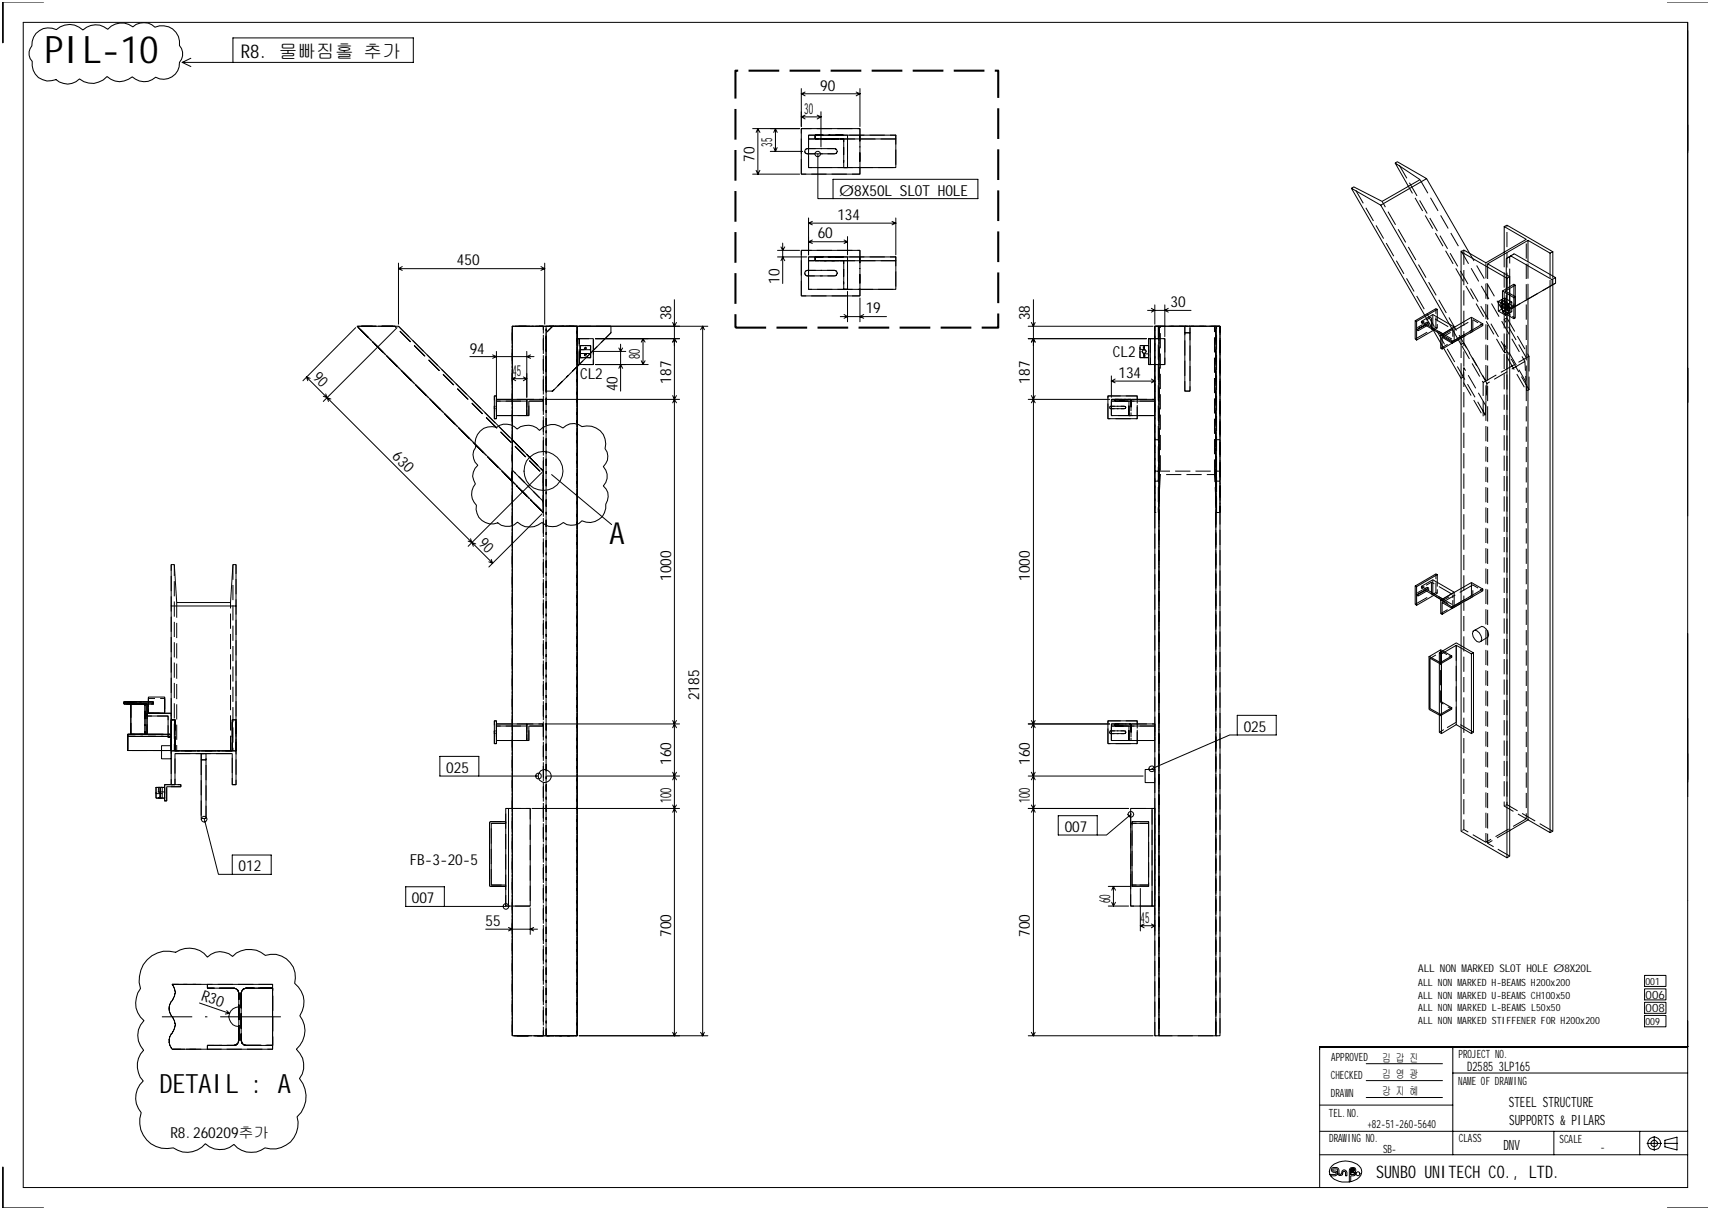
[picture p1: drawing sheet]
<svg xmlns="http://www.w3.org/2000/svg" width="420mm" height="297mm" viewBox="0 0 420 297" stroke-linecap="round" stroke-linejoin="round" font-family="sans-serif">
<g fill="none" stroke="#000" stroke-width=".25">
<path d="M.6 .5h10.1M.7 .5v10M8.8 8.2a4.1 4.1 0 0 1 5-.9 4.7 4.7 0 0 1 6.6 .1 4.5 4.5 0 0 1 6-.2 4.5 4.5 0 0 1 6.2-.6 4 4 0 0 1 5.4 .1 4.3 4.3 0 0 1 6.1 4.5 3.1 3.1 0 0 1 0 4.1 3.9 3.9 0 0 1-5.9 3.7 4.2 4.2 0 0 1-5.7-.1 4.5 4.5 0 0 1-6.2-.1 4.8 4.8 0 0 1-6.8 .6 4.1 4.1 0 0 1-5.8 .1 4.2 4.2 0 0 1-5.8-4.4 2.79 2.79 0 0 1-.1-3.8l.1-1.2 .3-1zM44.7 15.3h56.8v-6h-44.3v6M44.7 15.3l2.2 1M46.9 14.3l-2.2 1M409.3 .5h10M414.3 5.5h-408.6v286h408.6v-115.1M414.3 5.5v121.2M414.3 5.5v190.1M414.3 7.5v30M184.8 31.6h11.5"/>
<path d="M186 31.6l-.4 .9M186 31.6l.6 .9M186 31.6v11.1M189.1 37.2h8M189.9 36.2l.5 1M190.4 31.6l-.5 .9M190.4 31.6l.4 .9M190.4 31.6v5.6M190.8 36.2l-.4 1M196.7 21.7v9.4M196.7 23l.9 .5M196.7 23h14.4"/>
<path d="M196.7 28.7l.9 .5M196.7 28.7h4.8M197.6 22.6l-.9 .4M197.6 28.3l-.9 .4M198.5 34.1v-.9h21.4v7.9h-21.4v-7h21.4M198.5 36.5a.68 .68 0 0 0-.9 .6 .68 .68 0 0 0 .9 .7M200.6 28.3l.9 .4M200.8 37.8v11h3.7M201.5 27.4v8.7M201.5 28.7l-.9 .5M210.2 22.6l.9 .4M211.1 33.2v-1.6h-14.4v11.1h14.4v-1.6"/>
<path d="M211.1 21.7v9.4M211.1 23l-.9 .5M184.8 42.7h11.5M185.6 41.8l.4 .9M186.6 41.8l-.6 .9M192.1 59.7v9.9M198.5 54.8l.9 .4M198.5 54.8h21.4M198.5 53.5v9.1M198.5 59.3l.9 .5M198.5 59.3h9.6M199.4 54.3l-.9 .5"/>
<path d="M199.4 58.9l-.9 .4M204.5 44h35.6v4.8h-35.6zM207.2 58.9l.9 .4M208.1 58.1v4.5M208.1 59.3l-.9 .5M219 54.3l.9 .5M219.9 53.5v9.1M219.9 54.8l-.9 .4M331.8 46.2l7.2 4.2M342.5 40l6.1 4.1-9.3 5.3-7-3.5-.5 .3 26.9 46.7v111.1l11.2 6.6M350.2 43.8l-7.2-4.1-.5 .3 3.2 5.7M369.3 55.6l5.4 3.1-9.9 5.8-5.4-3.1-.7 .4"/>
<path d="M375.1 59l-9.9 5.8 5.4 3.1v142.2l-.7 .5v-142.3l.7-.4M97.8 65.9l1 .5M97.8 65.9h35.9M97.8 64.6v15M98.8 65.4l-1 .5M132.8 65.4l.9 .5M133.7 64.6v15M133.7 65.9l-.9 .5M165.1 79.2l.5 .9 .5-.9M165.6 73.6v180.6M190.9 61.5h5.4M190.9 63.1h7.2"/>
<path d="M191.7 60.6l.4 .9 .5-.9M191.7 64l.4-.9 .5 .9M198.5 64v-.9h21.4v7.9h-21.4v-7h21.4M198.5 66.4a.71 .71 0 0 0-.9 .6 .71 .71 0 0 0 .9 .7M206.3 77.7h11.3M207.2 77.2l.9 .5-.9 .4M208.1 71.5v7.5M211.1 63.1v-1.6h-14.4v11.1h14.4v-1.6M211.1 73.1v5.9M212 77.2l-.9 .5 .9 .4M253.2 79.2l.5 .9 .4-.9M253.7 73.6v180.6"/>
<path d="M281.7 76.2h10.7M282.6 75.7l.9 .5-.9 .4M283.5 74.8v4.8M286 74.8v7.8M286.8 75.7l-.8 .5 .8 .4M347.4 78.7v4.5l.4 .3 4.2-2.5M347.8 78.9v4.6M348.9 78.9l2.8-1.7 5.3 3.1-2.8 1.6-5.3-3v.3l5 2.9M349.8 79.7l-1.5 .9-.3 .4 .1 .2 2.1-1.2M349.9 79.8l-2 1.1M350.3 79.1h.1M352.8 75.9l-5 3-.4-.2 5.1-2.9 .3 .1v2"/>
<path d="M360.8 62.2l-10.6-18.4-11.2 6.6 19.7 34.2v-22.8l11.2 6.5M364 79.5v.4l-7.5 4.3-2.5-1.4v2.9M367.8 74v2.4l1.8 1M368.6 74.8h.2v.5l-.2-.2zM368.8 71.4l2.8 1.7 .4-.3v-2.8l-.4-.2-2.8 1.6v5.2l2.8 1.6v-5.1M369.3 61.9v-6.3l.6-.3 11.3 6.5v6M369.6 75l-1.8-1 .8-.4 1.8 1v.8l-.4 .5 .1 .3h.3l-.4-.2M370.9 62.8l-1.1 .7v3.9M371.1 74.2l-1.8-1.1-.7 .5 1.8 1 .7-.4v2.3l-.7 .5v-.8v.8l-.8 .4v-2.4l.8-.4v.7h.2l.1 .3-.1 .3-.2 .3-.4-.3M372 70l-2.5 1.4 2.5 1.4v5.3l-.4 .1M375.1 73.4v127.8l5.4 3.2M380.5 62.1l-5.4-3.1v5.3"/>
<path d="M381 68.7l.9-.6-10.2-5.8-.8 .5 10.1 5.9v1.2M381.2 61.8l-.7 .3v5.3M381.2 69.8v134.2l-.7 .4v-134.1M381.9 68.1v1.4l-11 6.4-.3-.2M75.2 92.5l.4 1M75.2 92.5l.9 .4M75.2 92.5l45.7 45.8M79.4 97.3l1.8 .6M80 96.7l.6 1.8M87.3 80.4l-12.9 13.1M87.7 80.1h10.1l28 27.8v-27.8h15.9v174.1h-15.9v-136.1zM97.5 80.4l-18.1 18.1"/>
<path d="M115.3 87.5h15.8M120.9 87.1l1 .4-1 .5M121.4 97.2h.5v5.6h-.5zM121.9 98h7.4M121.9 98.5h7.4M121.9 86.3v11.2M125.8 91.7v2.9M125.8 93l.8 .5M125.8 93h3.5M126.6 92.5l-.8 .5M128.5 92.5l.8 .5M129.3 86.3v11.2"/>
<path d="M129.3 93l-.8 .5M129.3 98h4v.5h-3.5v3.5h-.5zM130.2 87.1l-.9 .4 .9 .5M133.8 98h33M141.7 83.1h4v6.4h-4zM141.7 80.1h8.3v1.6l-8.3 8.3M142.4 84.8h2.6v3h-2.6zM143.5 85.3h.4v.4h-.4zM145.4 86.3h8.2M146.2 89.5h12.9M151.9 85.4l.4 .9 .6-.9M151.9 90.4l.4-.9 .6 .9"/>
<path d="M152.3 84.5v11.5M157.4 88.6l.5 .9M157.9 83.1l-.5 .9M157.9 83.1l.5 .9M157.9 83.1v6.4M158.4 88.6l-.5 .9M165.1 84l.5-.9 .5 .9M165.1 97.1l.5 .9M165.6 98l-.5 .9M165.6 98l.5 .9M166.1 97.1l-.5 .9M166.8 83.1h-20.6"/>
<path d="M172.5 80.1l-.5 .8M172.5 80.1l.4 .8M172.5 80.1v174.1M173.8 80.1h-31.6M252.4 80.1h30.7M252.4 83.1h29.1M252.4 98h20M253.2 84l.5-.9 .4 .9M253.2 97.1l.5 .9M253.7 98l-.5 .9M253.7 98l.4 .9M254.1 97.1l-.4 .9"/>
<path d="M272.8 92.3v5.2M272.8 98.5v-.5h10.7v4h-10.7v-3.5h10.7M272.8 93.5l1 .5M272.8 93.5h10.7M272.8 99.7l-.4 .3 .1 .2 .3 .1M273.8 93l-1 .5M279.2 98v-.8h-7.2v5.6h7.2v-.8M280.9 85.8v-1h1.1v3h-1.1v-1M280.9 85.8l.3 .1 .2 .4-.5 .5M280.9 85.8v-1h-1v3h1v-1M280.9 85.8l-.4 .1-.1 .4 .5 .5M282.4 83.1v6.4h3.6v-6.4h-4v6.4h.4"/>
<path d="M282.6 93l.9 .5M283.5 92.3v5.2M283.5 93.5l-.9 .5M283.5 80.1h1v174.1h-1zM284.5 80.1h6.4M290.9 81.7v-1.6h1.2v1.6h-1.2v14.3h1.2v-14.3M292.1 80.1h6.4M298.5 80.1h1v174.1h-1zM353.7 82.3l2.8 1.6v.3l-2.5 1.5-.3-.2v-3.2l7.5-4.4 2.8 1.6-7.5 4.4M117.9 105.8a4.1 4.1 0 0 1 4.1-.9 3.7 3.7 0 0 1 4.9 .4 4 4 0 0 1 5.6 .4 4.2 4.2 0 0 1 5.7-.6 3.4 3.4 0 0 1 4.7-.4 4.4 4.4 0 0 1 5.6 5.4 3.2 3.2 0 0 1-.4 4.4 3.4 3.4 0 0 1 0 4.8 3.2 3.2 0 0 1 .6 4.5 4.1 4.1 0 0 1-5.8 4 3.4 3.4 0 0 1-4.6 .5 3.9 3.9 0 0 1-5.3 0 4.5 4.5 0 0 1-6-.1 3.4 3.4 0 0 1-4.8 .1 3.9 3.9 0 0 1-5.2-4.3 3.8 3.8 0 0 1-.3-5.2 3.3 3.3 0 0 1 .6-4.6 3.3 3.3 0 0 1-.5-4.4 4.1 4.1 0 0 1 1.1-4zM121.9 102h7.4M133 116l-18.1 18.1"/>
<path d="M135.4 116.5l14.7 12.3M114.9 132.8l1.9 .7M115.5 132.2l.7 1.9M120 137.9l.9 .4M120.6 137.3l.3 1M133 126.1l-13 13.1M42 148.7v28M57.9 148.7h-15.9v-10.1h.8l.6 9.3h13.2l.6-9.3h.7v38.1M347.4 143.8v4.5l.4 .3 4.2-2.5M347.8 144v4.6M348.9 143.9l2.8-1.6 5.3 3.1-2.8 1.7-5.3-3.2v.4l5 2.9M349.8 144.9l-1.5 .8-.3 .4 .1 .2 2.1-1.2"/>
<path d="M349.9 144.9l-2 1.1M350.3 144.2h.1M352.8 141l-5 3-.4-.2 5.1-2.9 .3 .1v2M353.7 147.3l2.8 1.7v.3l-2.5 1.5-.3-.2v-3.3l7.5-4.3 2.8 1.6-7.5 4.4M357.5 158.4l3.7 2.1M361.6 154.9l.5-.2a2.14 2.14 0 0 1 1.5 2.7l-.4 .2a2.14 2.14 0 0 1-1.6-2.7zM362.1 154.7l1.7-1a2.11 2.11 0 0 1 1.5 2.7l-1.7 1M364 144.6v.4l-7.5 4.3-2.5-1.4v2.9M414.3 155.5v36.4M30.4 172.3h7.2v.5h-7.2zM32.1 172.8v7.4h4v-7.4M36.1 175.1h5.9v5.1"/>
<path d="M36.1 175.8h5.2v4.4M36.4 171.1h4v4h-4zM42 176.7h1v7.6h14v-7.6h.9v15.9h-.9v-7.6h-14v7.6h-1zM121.4 176.9h.5v5.6h-.5zM121.9 177.7h7.4M121.9 178.2h7.4M129.3 177.7h4v.5h-3.5v3.6h-.5zM133.8 177.7h33M165.1 176.9l.5 .8M165.6 177.7l-.5 .9M165.6 177.7l.5 .9M166.1 176.9l-.5 .8"/>
<path d="M253.2 176.9l.5 .8M253.7 177.7l-.5 .9M253.7 177.7l.4 .9M254.1 176.9l-.4 .8M272.4 177.7h-20M272.8 178.2v-.5h10.7v4.1h-10.7v-3.6h10.7M272.8 179.4l-.3 .1-.1 .2 .1 .3 .3 .1M279.2 177.7v-.8h-7.2v5.6h7.2v-.7M303.7 175.6h9.6v4.8h-9.6zM350.8 161.2l2.8 1.4 2.8-1.6-2.7-1.5-2.9 1.7v12.9l2.8 1.6M353.3 160.3l4.2-2.5 4.2 2.5v19.4l-.5 .4M353.9 160.5l-.6-.2v19.4l.6 .4"/>
<path d="M353.9 162.8v9.3l.1 .3 2.4 1.3-2.8 1.6-2.5-1.4v-12.3l2.5 1.4M356.4 173.7v.4l-2.8 1.6v-.4M356.4 161v.4l-2.8 1.6v-.4M361.7 160.3l-.5 .2v19.6l-3.7-2.2v-19.5l-3.6 2.1v19.6l3.6-2.2M31.4 180.2h10.6v4h-10.6zM38.3 193.3h1v2.6h-1zM39.4 193.3h1v2.6h-1zM39.7 183h2.3v3.3h-2.3zM40.4 192.6h4v.5h-3.5v3.5h-.5zM49.4 185v1.5M50.6 185v1.5h-1.2v14.4h1.2v-14.4M117.5 190.5v-4.8h-9.5v4.8h24.2"/>
<path d="M121.9 181.8h7.4M124.8 198.4v24h5.4v-24h-6v24h.6M130.6 198.4h36.2M134.2 190.5h32.6M165.1 189.6l.5 .9M165.1 197.6l.5 .8M165.6 198.4l-.5 1M165.6 198.4l.5 1M165.6 190.5l-.5 .9M165.6 190.5l.5 .9M166.1 189.6l-.5 .9M166.1 197.6l-.5 .8"/>
<path d="M252.4 190.5h28.2M253.2 197.6l.5 .8M253.2 189.6l.5 .9M253.7 198.4l-.5 1M253.7 198.4l.4 1M253.7 190.5l-.5 .9M253.7 190.5l.4 .9M254.1 197.6l-.4 .8M254.1 189.6l-.4 .9M277.1 198.4h-24.7M277.7 199.9l-6.1 5.1h-2.2M281.1 188.9h2.4v3.2h-2.4z"/>
<path d="M282.8 198.4v24h-5.2v-24h5.9v24h-.7M303.7 180.4h-1.8l-19.2 8.3M50.2 201.1l3.4 13.5h3.4M57 209.9h9.6v4.7h-9.6zM120.3 201.8l3.9-.1v.4h-3.6v.2v14.9h3.6v.4h-3.7l-.3-.3zM259.8 200.2h9.6v4.8h-9.6zM272.1 217.6h5.4M273.3 217.6l-.4 .9M273.3 217.6l.5 .9M273.3 217.6v4.8M277.9 217.2h4.1v.4h-4.1zM277.9 201.7h4.1v.4h-4.1z"/>
<path d="M277.9 202.1v15.1M279.9 218.1v10.4M282 202.1v15.1M375.1 201.2l-4.5 2.7M36.1 235.6a7 7 0 0 1 7-1.8 5.7 5.7 0 0 1 7.8 1.1 4.4 4.4 0 0 1 6.2-.1 5.8 5.8 0 0 1 8-.3 5.6 5.6 0 0 1 7.2 6.9 5.8 5.8 0 0 1 1.3 7.9 5.9 5.9 0 0 1-.8 8.2 5.4 5.4 0 0 1 .7 7.2 6.8 6.8 0 0 1-.6 9.4 6.2 6.2 0 0 1-7.8 7.7 5.7 5.7 0 0 1-7.7-.9 5.2 5.2 0 0 1-7-.2 5.8 5.8 0 0 1-7.9 1.1 6.6 6.6 0 0 1-7.8-8.7 5.5 5.5 0 0 1 .5-7.8 5.5 5.5 0 0 1 .1-7.5 5.2 5.2 0 0 1 0-7.3 5.6 5.6 0 0 1-.8-7.9 7.3 7.3 0 0 1 1.6-7zM109.1 222.5v-4.8h-9.5v4.8h24.6M119.2 228.1h12.7M124.8 227.7l1 .4-1 .4M125.8 226.8v2.6M130.2 222.8v6.6M131 227.7l-.8 .4 .8 .4M272.1 222.4h5"/>
<path d="M272.9 221.5l.4 .9M273.8 221.5l-.5 .9M279.9 227.2l1 .5M279.9 227.2h3.6M280.9 226.8l-1 .4M282.6 226.8l.9 .4M283.5 222.8v5.7M283.5 227.2l-.9 .5M403.7 239.4h5.3v2.7h-5.3zM49 246.2l7.3 2.5M50.9 241.6h-8.6a2.98 2.98 0 0 1-.3 4.3 3.1 3.1 0 0 0 .4 3.9 2.92 2.92 0 0 1-.4 4 3 3 0 0 0 .3 3.7h8.6M50.9 241.6h16v1h-6.5l-.6 .1-.4 .5-.2 .5v11.6l.2 .7 .4 .4 .6 .2h6.5v.9h-16v-.9h6.5l.6-.2 .5-.4 .1-.7v-11.6l-.1-.5-.5-.5-.6-.1h-6.5z"/>
<path d="M55.7 248.1l.6 .6M56.3 248.7l-1 .2M58.6 247.1a2.41 2.41 0 0 0-2.4 2.4 2.41 2.41 0 0 0 2.4 2.5M66.9 242.6v14M142.2 254.2h31.6M165.1 253.4l.5 .8M166.1 253.4l-.5 .8M172 253.4l.5 .8M172.9 253.4l-.4 .8M252.4 254.2h30.7M253.2 253.4l.5 .8M254.1 253.4l-.4 .8"/>
<path d="M284.5 254.2h14M356.6 257v26.5M403.7 242.7h5.3v2.7h-5.3zM403.7 246h5.3v2.7h-5.3zM403.7 249.2h5.3v2.8h-5.3zM414.3 257h-90.3v34.5M324 277.7h90.3M324 271.3h32.6M335.4 269.4h18.7M335.4 261.1h18.7M335.4 265.3h18.7M356.6 263.4h57.7"/>
<path d="M381.5 277.7v5.8M402.5 277.7v5.8M406.1 279v3.4M408.7 279.9l3-.8v3.2l-3-.8zM.6 296.5h10.1M.7 286.5v10M324 283.5h90.3M326.4 288.3h1.4l.2-.2v-.2a.96 .96 0 0 1-1.2-.9l.2-.3a1.32 1.32 0 0 1 1.6 .2l.2 1.3h.4l.3-.8 .3-.2h.3l.6 .6v.8h-.4v-.8l-.3-.3-.3 .1-.1 .8-.8 .1a1.59 1.59 0 0 1-.5-1.5l-.9-.1-.2 .1v.3l.9 .2 .3 .7-.6 .4h-1.1M327 286.2a5.1 5.1 0 0 1 7 .5 2.13 2.13 0 0 1-1.5 3 5 5 0 0 1-5.9-1.2 1.86 1.86 0 0 1 .4-2.3zM331.6 290.1v-1.5h.7a.65 .65 0 0 0 .4-1 .75 .75 0 0 0-.5-1 .75 .75 0 0 0-1 .7v2.8M331.6 287.8l.9 .1v.2l-.9 .2zM331.7 287h.8v.3l-.9 .1z"/>
<path d="M404.3 280.7h3.6M408.5 280.7h3.4M409.3 296.5h10"/>
<circle cx="200.7" cy="37.8" r=".69"/>
<circle cx="133.4" cy="115.6" r="4.8"/>
<circle cx="132.2" cy="190.5" r=".71"/>
<circle cx="133.7" cy="190.5" r="1.59"/>
<circle cx="277.6" cy="199.9" r=".71"/>
<circle cx="282.8" cy="188.7" r=".71"/>
<circle cx="50.1" cy="201.1" r=".71"/>
<circle cx="124.2" cy="222.5" r=".71"/>
<circle cx="333.4" cy="288.1" r=".5"/>
<circle cx="406.1" cy="280.7" r="1.6"/>
<circle cx="406.1" cy="280.7" r=".84"/>
</g>
<path d="M370.4 75.3l-1.8-1 2 1M371.1 76.5l-1.8-1v-2.4" fill="none" stroke="#000" stroke-width=".25" stroke-dasharray="2.4 .8" stroke-linecap="butt"/>
<path d="M350.6 79.2l-.8 .5M350.7 79.2l-.3-.1-.1 .5M369.3 75.5l-.7 .4M276 99.7l.4 .3-.4 .3M276 100.3l.4-.3-.4-.3M350.6 144.3l-.8 .6M350.7 144.3l-.3-.1-.1 .5M272.7 180.1l-.3-.4 .3-.3" fill="none" stroke="#000" stroke-width=".25" stroke-dasharray=".5 .2" stroke-linecap="butt"/>
<path d="M368.6 74.3v-.7M272.7 100.3l-.3-.3 .3-.3M36.1 175.1v.7M369.9 197.5l-.6 .4M359.4 203.6l-.7 .4" fill="none" stroke="#000" stroke-width=".25" stroke-dasharray=".4 .2" stroke-linecap="butt"/>
<path d="M370.4 77l-1.8-1.1v-.8" fill="none" stroke="#000" stroke-width=".25" stroke-dasharray="1.6 .5" stroke-linecap="butt"/>
<path d="M369.6 76.1l-.3-.2v-.2l.8-.4 .1 .4h.2l-.8 .4-.1-.4h-.2M142.4 85.8v-1h2.6M352 81l.8-.5v-2.6M352 146.1l.8-.5v-2.6M38.9 193.3h.4v2.6h-.4" fill="none" stroke="#000" stroke-width=".25" stroke-dasharray="1.9 .7" stroke-linecap="butt"/>
<g fill="none" stroke="#000" stroke-width=".25" stroke-dasharray=".3 .1" stroke-linecap="butt">
<path d="M350.2 80l.4-.3M350.3 79.6l-.4 .2M350.6 79.7l.2-.3-.2-.2M370.1 75.3l.3 .1v.3M121.4 99.7v.6M121.4 99.7h.5M121.9 98.5v-.5M121.9 99.7v.6M129.3 98.5v-.5M279.9 85.8v-.6M280.9 87.4v-.5M280.9 85.2v.6"/>
<path d="M282 86.9v.5M347.8 80.9l.1-.5M347.9 80.9h-.1l.3 .3M361.2 81.1l.4 .3M121.4 100.3v-.6M121.9 100.3v-.6M121.9 100.3h-.5M347.8 146l-.1-.1 .2-.4M347.9 146h-.1l.3 .3M350.2 145.1l.4-.2M350.3 144.7l-.4 .2M350.6 144.9l.2-.4-.2-.2"/>
<path d="M361.2 146.2l.4 .3M121.4 179.4v.7M121.4 179.4h.5M121.9 178.2v-.5M121.9 179.4v.7M129.3 178.2v-.5M38.3 194.8v-.4M39.3 194.4v.4M39.4 194.8v-.4M40.4 194.4v.4M121.4 180.1v-.7M121.9 180.1v-.7"/>
<path d="M121.9 180.1h-.5M120.2 217.3l.3 .3M120.5 201.7l-.3 .3"/>
</g>
<path d="M368.8 74.3v.5l-.2 .3 1.4 .8" fill="none" stroke="#000" stroke-width=".25" stroke-dasharray="1.4 .5" stroke-linecap="butt"/>
<path d="M367.8 76.4l.8-.5v-.8" fill="none" stroke="#000" stroke-width=".25" stroke-dasharray=".9 .3" stroke-linecap="butt"/>
<path d="M198.2 67.7a.68 .68 0 0 1-.6-.7 .68 .68 0 0 1 .6-.6M204.9 66.4a.68 .68 0 0 1 .6 .6 .68 .68 0 0 1-.6 .7M204.9 67.7a.68 .68 0 0 0 .6-.7 .68 .68 0 0 0-.6-.6M368.6 75.9l1.8 1.1M381.2 69.8v-2" fill="none" stroke="#000" stroke-width=".25" stroke-dasharray="1.1 .3" stroke-linecap="butt"/>
<path d="M368.6 74.8l.7-.4 .3 .2v.2M369.3 74.4l.1 .4h.2l-.8 .5M143.7 86.9l-.2 .2 .2 .3 .2-.1v-.4h-.2M143.7 85.8l.2-.1v-.4l-.2-.1-.2 .3 .2 .3M280.9 85.8l.3 .1 .2 .4-.5 .5M280.9 86.8l-.5-.5 .1-.4 .4-.1M34.8 172.8h-.3h.3v-.5h-.3" fill="none" stroke="#000" stroke-width=".25" stroke-dasharray=".8 .3" stroke-linecap="butt"/>
<path d="M368.3 75.2v-.6l.3-.3 1.8 1.1M280.9 85.7l-1 .1v-.6h1v.5" fill="none" stroke="#000" stroke-width=".25" stroke-dasharray="1.7 .6" stroke-linecap="butt"/>
<path d="M370 76l-1.4-.9-.3 .1 1.8 1M279.2 102v-4M32.1 172.8h4M279.2 181.8v-4.1M282 217.2h-4.1M282 202.1h-4.1" fill="none" stroke="#000" stroke-width=".25" stroke-dasharray="2.2 .8" stroke-linecap="butt"/>
<g fill="none" stroke="#000" stroke-width=".25" stroke-dasharray="3.7 1.3" stroke-linecap="butt">
<path d="M198.5 33.2h21.4v7.9h-21.4v-7.9M200.1 33.2v.9h7v7h1v-7.9h-8v.9h7v7h1v-7.9h-8M219.9 34.1h-21.4M196.7 42.7v-11.1h14.4v11.1h-14.4M211.1 41.1v-7.9M196.7 72.6v-11.1h14.4v11.1h-14.4M198.5 63.1h21.4v7.9h-21.4v-7.9M200.1 63.1v.9h7v7h1v-7.9h-8v.9h7v7h1v-7.9h-8M211.1 71v-7.9M219.9 64h-21.4M351.7 77.2v3.3l5.3 3.1M361.2 77.9v3.2l-7.5 4.4"/>
<path d="M365.2 64.8v142.2l5.4-3.1M368.8 76.6l2.8-1.6v-5.2M369.3 61.9v136l5.4 3.1v-142.3M370.6 75.7l-.8-.5v-7.8M370.6 74.7v-11.7l-.8 .5M372 72.8v2.4l-2.5 1.4v-5.2M375.1 73.4v-9.1M381.9 69.5l-11 6.4M121.9 98h7.4v4h-7.4v-4M133.3 98v.5h-3.5v3.5h-.5v-4h4M135.7 80.1l-1.6 1.6v14.3h1.6l14.3-14.3v-1.6h-14.3M141.7 89.5v-6.4h.5v6.4h-.5"/>
<path d="M141.7 90l-6 6h-1.6v-14.3l1.6-1.6h6M141.7 80.1v174.1h-7.6v-174.1h7.6v174.1h-15.9v-174.1h15.9M142.2 89.5v-6.4h3.5v6.4h-3.5M142.4 84.8v3h2.6v-3h-2.6M142.4 85.8h2.6v1h-2.6v-1M142.4 86.8h2.6v-1h-2.6v1M272.8 98h10.7v4h-10.7v-4M273.7 98v.5h3.4v3.5h.6v-4h-4v.5h3.4v3.5h.6v-4h-4M280.9 85.8v-1h1.1v3h-1.1v-1M280.9 86.8v1h-1v-3h1v1M282 89.5v-6.4h4v6.4h-4M283.5 98.5h-10.7"/>
<path d="M284.3 80.1h-.8v45.7M284.5 80.1v174.1h-1v-174.1h1M284.9 80.1h-.6v45.7M292.1 96h-1.2v-14.3h1.2v14.3M298.1 80.1h-13.2v36.4M298.5 80.1v174.1h-14v-174.1h14M299.5 80.1v174.1h-1v-174.1h1M356.5 84.2l5.1-2.8v-2.9l-7.6 4.3M356.6 83.7l-5.2-3v-2.9l5.2 3-2.4 1.5-.3-.2M358.7 84.6l.7-.5 5.4 9.4M358.7 92.9v-8.3M364.1 93.9l11.3-6.4-14.6-25.3"/>
<path d="M364.8 99.6l-5.4-9.4-.2 2.3-.5 .4M365 94.1l-25.7-44.7M369.9 86.3l-.6 .3v-2.1l5.4 9.4M374.3 88.7l-9.3 5.4-.4 7.7-.5 .4-5.4-9.3M374.7 87.8l-5.4-9.4 .6-.3M374.8 96l-.5-7.3-25.7-44.6M375.4 95.7l-32.4-56M375.4 87.5v8.2l-.6 .3-29.1-50.3M121.9 102.8h-.5v-5.6h.5v5.6M125.8 118.1v-10.2M125.8 107.9l7.6 7.7-7.6-7.7M125.8 118.1v-2.7l7.6 7.7-7.6-7.7v2.7"/>
<path d="M125.8 107.9l7.6 7.7v10.2l-7.6-7.7M129.3 102v-3.5h-7.4v3.5M133.4 115.6v10.2l-45.7-45.7h10.1l35.6 35.5M133.4 116.5v9.3l-45.7-45.7h9.3l36.4 36.4v9.3l-45.7-45.7h9.3l36.4 36.4M272 102.8v-5.6h7.2v5.6h-7.2M283.5 115.6h16v-35.5h-16v45.7h.8l.6-9.3h13.2l.6 9.3h.8v-10.2M283.5 107.9h1v7.7M298.1 116.5v-36.4h.6M298.5 115.6v-7.7h1M299.5 118.1h-.8l-.2-2.7v7.7M364.1 102.2v-8.3l-5.4-9.3M364.6 101.8l-32.3-55.9"/>
<path d="M57.2 138.6v45.7h.7v-45.7M284.5 123.1v-7.7l-.2 2.7h-.8M298.7 125.8v-45.7h.8v45.7M43.4 147.9v36.4h-.6v-45.7M351.4 145.8v-2.9l5.2 3.1-2.4 1.4-.3-.2M351.7 142.3v3.3l5.3 3.1M353.7 159.5l-.1 12.7 .3 .3 2.5 1.6M354 147.9l7.6-4.3v2.9l-5.1 2.8M357 145.4v3.3l-.4 .1-5.2-3M361.2 143v3.2l-7.5 4.4M30.4 172.8v-.5h7.2v.5h-7.2M35.6 172.8v7.4h-3.5v-7.4h3.5"/>
<path d="M36.1 172.8v7.4h-.5v-7.4h.5M36.4 175.1h4v-3.7h-4v3.7M40.4 171.1v4h-4v-4M40.4 171.4v3.7h-4v-3.7M42 176.7h1v7.6M42 176.7v7.6h15.9v-7.6M43 176.7v7.6h14v-7.6h.9v15.9h-.9v-7.6h-14v7.6h-1v-15.9h1M121.9 177.7h7.4v4.1h-7.4v-4.1M133.3 177.7v.5h-3.5v3.6h-.5v-4.1h4M272.8 177.7h10.7v4.1h-10.7v-4.1M273.7 177.7v.5h3.4v3.6h.6v-4.1h-4v.5h3.4v3.6h.6v-4.1h-4M283.5 178.2h-10.7"/>
<path d="M361.7 179.7l-4.2-2.4v-19.5M31.4 180.2h10.6v.6h-10.6v-.6M31.4 180.8h10.6v3.4h-10.6v-3.4M38.3 195.9v-2.6h1v2.6h-1M39.8 193.3h-.1h.1v2.6h-.4v-2.6h.3h-.3v2.6h.4M40.4 196.6h.5v-3.5h3.5v-.5h-4v4M40.4 193.3v2.6h-1v-2.6h1M42 181h-.7v-5.2h-5.3v-.7h6v5.9M42.8 184.3h-.8v-45.7M43 184.3v-7.6h-1M43.4 184.3h13.8M49.4 186.5v14.4h1.2v-14.4h-1.2v-1.5h1.2v1.5"/>
<path d="M56.6 184.3v-36.4M57 184.3v-7.6h.9h-.9v7.6M121.9 182.5h-.5v-5.6h.5v5.6M124.2 198.4h6v24h-6v-24M129.3 181.8v-3.6h-7.4v3.6M272 182.5v-5.6h7.2v5.6h-7.2M277.6 198.4h5.9v24h-5.9v-24M120.2 202v15.3M120.5 217.6h3.7v-.4h-3.5M120.6 217.1v-14.8M120.7 202.1h3.5v-.4h-3.7M277.9 217.6v-15.9"/>
<path d="M282 201.7v15.9M364.8 206.7l-5.4-3.1v-142.2M374.7 201l-9.9 5.7v-142.2M381.2 204l-11.3-6.5v-142.2M124.8 222.4v-24M282.8 222.4v-24M42.3 241.6h7.1M49.4 257.5h-7.1M57.4 256.6h-6.5v.9M57.4 242.6h-6.5v-1h16v1h-6.5M58.6 255.4v-11.7M58.6 255.3v-11.6"/>
<path d="M59.2 243.7v11.6M60.4 256.6h6.5v.9h-16v-.9M60.4 256.6h6.5v-14h-6.5M125.8 254.2v-174.1h7.6v174.1h-7.6h7.6v-174.1h-7.6v174.1M134.1 254.2v-174.1h7.6v174.1h-7.6M284.5 254.2v-174.1M298.5 254.2v-174.1"/>
</g>
<path d="M351.4 77.8l-2.5 1.4M361.6 78.5l2.4 1.4M369.5 76.6l2.5 1.5M380.5 70.3v-2.9M347.9 80.4l2.4-1.3M347.9 145.5l2.4-1.3M351.4 142.9l-2.5 1.4M353.9 159.9l2.5 1.5M356.6 148.8v-2.8M361.6 143.6l2.4 1.4M39.3 194.6v.2h-1v-.4h1v.2M39.4 194.5l1-.1v.4h-1v-.3" fill="none" stroke="#000" stroke-width=".25" stroke-dasharray="1.5 .5" stroke-linecap="butt"/>
<path d="M39.3 193.3v2.6h-.4v-2.6h.4" fill="none" stroke="#000" stroke-width=".25" stroke-dasharray="3.3 1.1" stroke-linecap="butt"/>
<path d="M145 84.8v1M276 179.4l.4 .3-.4 .4M276 180.1l.4-.4-.4-.3" fill="none" stroke="#000" stroke-width=".25" stroke-dasharray=".6 .2" stroke-linecap="butt"/>
<path d="M142.4 86.8v1h2.6v-1M145 85.8v-1h-2.6v1M145 86.8v1h-2.6v-1M290.9 81.7v-1.6h1.2v1.6M352.5 80.3v-4.5M352.5 145.4v-4.5" fill="none" stroke="#000" stroke-width=".25" stroke-dasharray="2.5 .8" stroke-linecap="butt"/>
<path d="M276 99.7h-3.2M280.9 86.9h1.1v.5h-1.1v-.5M272.8 100.3h3.2M31.2 172.8h3.3M34.5 172.8h-3.3M276 179.4h-3.2M272.8 180.1h3.2" fill="none" stroke="#000" stroke-width=".25" stroke-dasharray="1.8 .6" stroke-linecap="butt"/>
<path d="M347.4 83.2l5.1-2.9 .3 .2M347.4 148.3l5.1-2.9 .3 .2M353.9 162.8v-2.9l-2.8 1.7M370.6 210.1l-5.4-3.1" fill="none" stroke="#000" stroke-width=".25" stroke-dasharray="3.4 1.2" stroke-linecap="butt"/>
<path d="M371.6 75l.4 .2M351.7 80.5l-.3 .2M354.2 82.3v-.4M351.7 145.6l-.3 .2M354.2 147.4v-.3M30.9 172.3h.3M31.2 172.8h-.3M34.5 172.3h.3M120.6 202.3l.1-.2" fill="none" stroke="#000" stroke-width=".25" stroke-dasharray=".2 .1" stroke-linecap="butt"/>
<path d="M357 80.3v3.3l-.4 .1v-2.9M31.2 172.3h3.3h-3.3M50.9 256.6h6.5M57.4 242.6h-6.5M60.4 256.6h6.5M66.9 242.6h-6.5" fill="none" stroke="#000" stroke-width=".25" stroke-dasharray="3.6 1.2" stroke-linecap="butt"/>
<path d="M357.5 177.3l-4.2 2.4" fill="none" stroke="#000" stroke-width=".25" stroke-dasharray="2.6 .9" stroke-linecap="butt"/>
<path d="M371.7 75.3l-1.1-.6-.8 .5M41.3 180.2v.8h.7v-.8" fill="none" stroke="#000" stroke-width=".25" stroke-dasharray="1.3 .4" stroke-linecap="butt"/>
<path d="M370.6 63l1.1-.7M290.9 80.1h1.2M31.2 172.3h-.3v.5h.3M49.4 185h1.2" fill="none" stroke="#000" stroke-width=".25" stroke-dasharray=".7 .3" stroke-linecap="butt"/>
<path d="M198.5 37.8h6.4M204.9 36.5h-6.4M198.5 67.7h6.4M204.9 66.4h-6.4M282.4 83.1v6.4" fill="none" stroke="#000" stroke-width=".25" stroke-dasharray="3.5 1.2" stroke-linecap="butt"/>
<path d="M42.3 257.5h5.8M48.1 241.6h-5.8" fill="none" stroke="#000" stroke-width=".25" stroke-dasharray="3.1 1.1" stroke-linecap="butt"/>
<path d="M180.5 80.4h64.6v-63.1h-64.6v63.1" fill="none" stroke="#000" stroke-width=".51" stroke-dasharray="7.5 2.5" stroke-linecap="butt"/>
<path d="M69 249.6h-29.3" fill="none" stroke="#000" stroke-width=".25" stroke-dasharray="14.9 3.1 .6 3.1" stroke-linecap="butt"/>
<path d="M272.7 99.7h3.3M276 100.3h-3.3M272.7 179.4h3.3M276 180.1h-3.3" fill="none" stroke="#000" stroke-width=".25" stroke-dasharray="1.9 .6" stroke-linecap="butt"/>
<path d="M198.2 36.5h6.7M204.9 37.8h-6.7M198.2 66.4h6.7M204.9 67.7h-6.7" fill="none" stroke="#000" stroke-width=".25" stroke-dasharray="3.6 1.3" stroke-linecap="butt"/>
<path d="M198.2 37.8l-.3-.1a.63 .63 0 0 1-.3-.7 .63 .63 0 0 1 .6-.5M204.9 36.5a.64 .64 0 0 1 .6 .6 .64 .64 0 0 1-.6 .7M204.9 37.8l.3-.1a.63 .63 0 0 0 .3-.7 .63 .63 0 0 0-.6-.5M57.4 256.6l.6-.2 .5-.4 .1-.7M58.6 243.7l-.1-.5-.5-.5-.6-.1M59.2 255.3l.2 .7 .4 .4 .6 .2M60.4 242.6l-.6 .1-.4 .5-.2 .5" fill="none" stroke="#000" stroke-width=".25" stroke-dasharray="1 .3" stroke-linecap="butt"/>
<text font-size="9.3" x="10.9" y="15.6">PIL-10</text>
<text font-size="7.5" x="149.6" y="133.5">A</text>
<text font-size="6.5" x="39.1" y="268.2">DETAIL : A</text>
<text font-size="4.7" x="59.1" y="14.3">R8. 물빠짐홀 추가</text>
<text font-size="4.2" x="337.8" y="289.2">SUNBO UNITECH CO., LTD.</text>
<g font-size="3.7">
<text x="201.3" y="22.3">90</text>
<text x="197.4" y="27.9">30</text>
<text x="185.3" y="39.7" transform="rotate(-90 185.3 39.7)">70</text>
<text x="189.6" y="36.1" transform="rotate(-90 189.6 36.1)">35</text>
<text x="206" y="48">Ø8X50L SLOT HOLE</text>
<text x="200.7" y="58.5">60</text>
<text x="205.6" y="54">134</text>
<text x="112.2" y="65.1">450</text>
<text x="191.3" y="69.6" transform="rotate(-90 191.3 69.6)">10</text>
<text x="212.5" y="76.9">19</text>
<text x="287.4" y="75.4">30</text>
<text x="164.8" y="78.7" transform="rotate(-90 164.8 78.7)">38</text>
<text x="252.8" y="78.7" transform="rotate(-90 252.8 78.7)">38</text>
<text x="115.3" y="86.8">94</text>
<text x="157.1" y="88.2" transform="rotate(-90 157.1 88.2)">80</text>
<text x="273.2" y="87.5">CL2</text>
<text x="76.6" y="92.9" transform="rotate(45 76.6 92.9)">90</text>
<text x="125.8" y="92.2">45</text>
<text x="142.4" y="93.1">CL2</text>
<text x="164.8" y="94.1" transform="rotate(-90 164.8 94.1)">187</text>
<text x="252.8" y="94.1" transform="rotate(-90 252.8 94.1)">187</text>
<text x="274.6" y="92.7">134</text>
<text x="151.6" y="96" transform="rotate(-90 151.6 96)">40</text>
<text x="96.1" y="112.3" transform="rotate(45 96.1 112.3)">630</text>
<text x="117.3" y="133.5" transform="rotate(45 117.3 133.5)">90</text>
<text x="164.8" y="142.6" transform="rotate(-90 164.8 142.6)">1000</text>
<text x="252.8" y="142.6" transform="rotate(-90 252.8 142.6)">1000</text>
<text x="171.6" y="171.9" transform="rotate(-90 171.6 171.9)">2185</text>
<text x="305.3" y="179.7">025</text>
<text x="109.6" y="189.7">025</text>
<text x="164.8" y="187.7" transform="rotate(-90 164.8 187.7)">160</text>
<text x="252.8" y="187.7" transform="rotate(-90 252.8 187.7)">160</text>
<text x="164.8" y="197.1" transform="rotate(-90 164.8 197.1)">100</text>
<text x="252.8" y="197.1" transform="rotate(-90 252.8 197.1)">100</text>
<text x="261.4" y="204.2">007</text>
<text x="58.6" y="213.9">012</text>
<text x="100.6" y="212.3">FB-3-20-5</text>
<text x="101.1" y="221.7">007</text>
<text x="272.5" y="221.7" transform="rotate(-90 272.5 221.7)">60</text>
<text x="119.2" y="227.3">55</text>
<text x="280" y="226.5">45</text>
<text x="164.8" y="230" transform="rotate(-90 164.8 230)">700</text>
<text x="252.8" y="230" transform="rotate(-90 252.8 230)">700</text>
<text x="49.2" y="245.4" transform="rotate(19 49.2 245.4)">R30</text>
<text x="41.8" y="279.2">R8.260209추가</text>
</g>
<g font-size="3.5">
<text x="370.4" y="271.6">STEEL STRUCTURE</text>
<text x="370.5" y="276.3">SUPPORTS &amp; PILARS</text>
<text x="369.1" y="282.3">DNV</text>
</g>
<text font-size="3.2" x="360.2" y="262.8">D2585 3LP165</text>
<g font-size="2.8">
<text x="403.9" y="245.2">006</text>
<text x="403.9" y="248.5">008</text>
<text x="326.8" y="260.5">APPROVED</text>
<text x="339.3" y="260.6">김 갑 진</text>
<text x="358.1" y="259.7">PROJECT NO.</text>
<text x="326.7" y="264.9">CHECKED</text>
<text x="326.7" y="269.2">DRAW</text>
<text x="331.2" y="269.2">N</text>
<text x="339.3" y="268.8">강 지 혜</text>
<text x="339.3" y="264.7">김 영 광</text>
<text x="358" y="266.4">NAM</text>
<text x="361.4" y="266.4">E OF DRAW</text>
<text x="371.5" y="266.4">ING</text>
<text x="326.2" y="274.1">TEL.NO.</text>
<text x="326.3" y="280.4">DRAW</text>
<text x="330.8" y="280.4">ING NO.</text>
<text x="335.7" y="276.9">+82-51-260-5640</text>
<text x="358.1" y="280.4">CLASS</text>
<text x="382.9" y="280.5">SCALE</text>
<text x="339.5" y="283">SB-</text>
<text x="392.9" y="282.6">-</text>
</g>
<g font-size="2.6">
<text x="348.1" y="238.7">ALL NON M</text>
<text x="360.2" y="238.7">ARKED SLOT HOLE Ø8X20L</text>
</g>
<g font-size="2.5">
<text x="348.1" y="242.1">ALL NON M</text>
<text x="348.1" y="245.2">ALL NON M</text>
<text x="359" y="242.1">ARKED H-BEAM</text>
<text x="359" y="245.2">ARKED U-BEAM</text>
<text x="373.5" y="242.1">S H200x200</text>
<text x="373.5" y="245.2">S CH100x50</text>
<text x="403.9" y="241.9">001</text>
<text x="348.1" y="248.2">ALL NON M</text>
<text x="348.1" y="251.4">ALL NON M</text>
<text x="359" y="248.2">ARKED L-BEAM</text>
<text x="359" y="251.4">ARKED STIFFENER FOR H200x200</text>
<text x="373.5" y="248.2">S L50x50</text>
<text x="403.9" y="251.7">009</text>
</g>
</svg>
